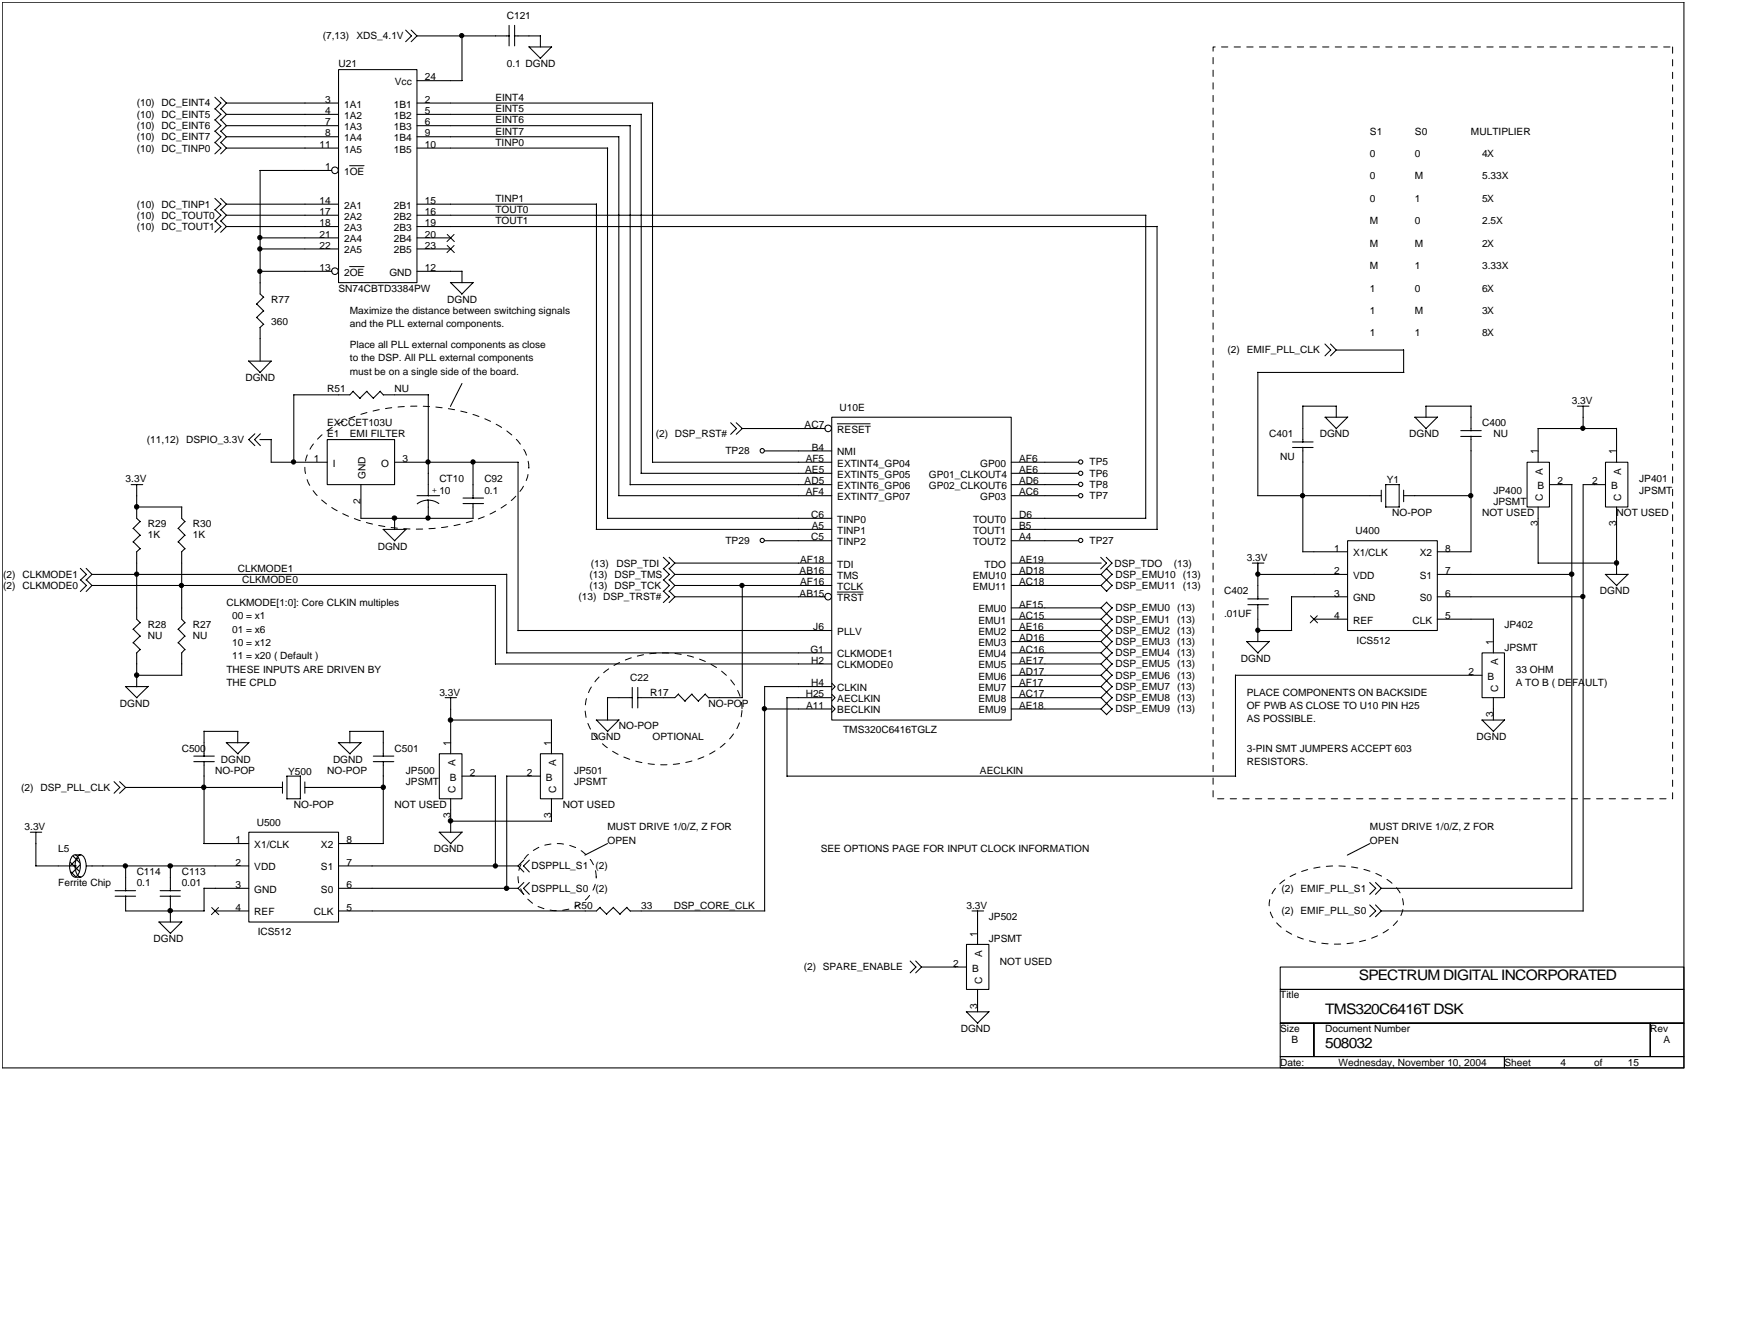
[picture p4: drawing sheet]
<svg xmlns="http://www.w3.org/2000/svg" width="279mm" height="216mm" viewBox="0 0 279 216" stroke-linecap="round" stroke-linejoin="round" font-family="sans-serif">
<g fill="none" stroke="#000" stroke-width=".17">
<path d="M.4 .4h270.5v171.3h-270.5zM34.6 15.6l.9 1-.9 .9M34.6 19.2l.9 1-.9 .9M34.6 17.5l.9 .9-.9 .9M35.5 15.6l.9 1M35.5 19.2l.9 1M35.5 17.5l.9 .9M36.4 16.6l-.9 .9M36.4 18.4l-.9 .9M36.4 16.6h18.1M36.4 18.4h18.1M54.5 11.2h12.6v34.2h-12.6z"/>
<path d="M65.3 4.8l.9 1-.9 .9M66.1 4.8l1 1M67.1 5.8l-1 .9M67.1 5.8h14.8M67.1 16.6h37.9M67.1 18.4h36M67.1 13h7.3M74.3 5.7v7.3M81.9 4.1v3.3M82.7 5.8h4.2M82.8 4.1v3.3M85.1 7.5l1.8 1.9"/>
<path d="M85.1 7.5h3.6M86.9 5.7v1.8M88.7 7.5l-1.8 1.9M103.1 18.3v57.8M105 16.6v57.8M34.6 21.1l.9 .9-.9 1M34.6 22.9l.9 .9-.9 .9M34.6 31.9l.9 .9-.9 1M34.6 33.7l.9 .9-.9 1M34.6 35.5l.9 .9-.9 1M35.5 21.1l.9 .9M35.5 22.9l.9 .9"/>
<path d="M35.5 31.9l.9 .9M35.5 33.7l.9 .9M35.5 35.5l.9 .9-.9 1M36.4 36.4h18.1M36.4 20.2l-.9 .9M36.4 22l-.9 1M36.4 23.8l-.9 .9M36.4 32.8l-.9 1M36.4 34.6l-.9 1M36.4 20.2h18.1M36.4 22h18.1M36.4 23.8h18.1"/>
<path d="M36.4 32.8h18.1M36.4 34.6h18.1M41.8 27.4h11.6M41.8 38.2h12.7M41.8 27.4v19.9l.6 .5M67.1 20.2h34.3M67.1 22h32.4M67.1 23.8h30.7M67.1 32.8h28.8M67.1 34.6h117.2M67.1 36.4h119M67.1 38.2h5.4"/>
<path d="M95.9 32.8v52.3M97.7 23.8v59.6M99.5 21.9v57.8M101.4 20.2v57.8M184.3 34.6v48.8M186.1 36.4v48.7M40 58l1.8 1.9M40 58.1h3.7M41.3 48.9l1.1 1.1M41.3 51l1.1 1.2M41.8 43.6h11.6M41.8 40h12.7"/>
<path d="M41.8 52.6v5.5M42.4 47.8l-1.2 1.1M42.4 50l-1.2 1.1M42.4 52.1l-.6 .6M43.6 58.1l-1.8 1.8M67.1 43.6h7.2M67.1 40h5.4M72.4 45.4l1.9 1.9M72.5 45.4h3.6M74.3 43.6v1.8M76.1 45.4l-1.8 1.9M202.3 59.8v19.9"/>
<path d="M202.3 59.9h23.5M213.1 55.3l1 1-1 .9M214 55.3l.9 1-.9 .9M214.9 56.3h10.9M225.8 56.2v3.7M21.1 77.9h1.9M22 77.9v5.4l.6 .6M41 69.7l-1 1 1 .9M41.8 70.7h1.8M41.9 69.7l-.9 1 .9 .9M43.6 70.6v3.7h9M52.6 70.7h10.9v7.2h-10.9z"/>
<path d="M56.8 62.9l1.1 1.2M56.8 62.9l-.5 .6h-9v10.9M58.1 77.9v5.4h18M59 62.9l1.1 1.2M59 62.9l-1.1 1.1M61.1 62.9l.6 .6M61.2 62.9l-1.2 1.1M61.7 63.5h7.2M63.5 74.3h19.9M67.1 79.7h3.6M68.9 63.5v16.2M74.3 61.7l-1.9 3.6"/>
<path d="M76.1 74.3v5.8M83.3 74.3v27.1M99.5 79.7h34.3M101.4 77.9h32.4M103.1 76.1h30.7M105 74.3h28.8M117.5 68l1 .9-1 .9M118.4 68l1 .9M119.4 68.9l-1 .9M119.4 68.9h13.3M123 72.5h10.8M133.8 67.1h28.9v48.7h-28.9z"/>
<path d="M162.7 77.9h10.8M162.7 74.3h10.8M162.7 79.7h10.8M162.7 76.1h10.8M202.3 79.7h19.9M207.9 71.9h3.3M207.9 71h3.3M209.6 65.3h5.4M209.6 65.3v5.8M209.6 71.9v16.8M213.1 67.1h3.7M213.2 67.1l1.8 1.8"/>
<path d="M214.9 65.3v1.8M216.8 67l-1.9 1.9M222.2 78.8v1.9M222.9 77.9h2.2M222.9 77.9v3.6M225.1 77.9v3.6M225.8 79.7h10.8M225.8 78.8v1.9M227.6 67.1h3.6M227.6 67.1l1.8 1.8M229.3 65.3h7.3M229.4 65.3v1.8"/>
<path d="M231.2 67l-1.8 1.9M235 70.2h3.3M235 69.2h3.3M236.6 65.3v4M236.6 70.1v18.6h-5.4M245.6 74.3h3.6v7.2h-3.6zM247.4 68.9h12.6M247.4 68.9v5.4M249.2 77.9h3.7M252.8 77.9v64.9M253.7 65.3h1.9M254.6 65.3v3.6"/>
<path d="M258.2 74.3h3.6v7.2h-3.6zM258.2 77.9h-3.6v68.6M260 68.8v5.5M12.9 93.2l1 .9-1 1M12.9 91.4l1 .9-1 1M13.9 93.2l.9 .9M13.9 91.4l.9 .9M14.8 94.1l-.9 1M14.8 92.3l-.9 1M14.8 92.3h66.7M14.8 94.1h64.9M21.4 84.9l1.2 1.2"/>
<path d="M21.4 87.1l1.2 1.1M22 88.7v10.8l.6 .6M22 81.5h7.3M22.5 83.8l-1.1 1.2M22.5 86l-1.1 1.1M22.5 88.2l-.6 .5M28.7 84.9l1.1 1.2M28.7 87.1l1.1 1.1M29.2 81.5v1.8l.6 .6M29.2 88.7v10.8l.6 .6M29.7 83.8l-1.1 1.2M29.7 86l-1.1 1.1"/>
<path d="M29.7 88.2l-.5 .5M61.6 85.1h3.7M61.7 85.1l1.8 1.9M63.5 83.3v1.8M65.3 85.1l-1.8 1.8M68.9 80.4v2.9M70.6 81l-1-.5-.8-.1-1.1 .2-.6 .4M74.5 81h3.3M74.5 80.1h3.3M76.1 80.9v2.4M79.7 94.1v12.7M81.5 92.3v12.7"/>
<path d="M95.9 85.1h37.9M97.7 83.3h36.1M106.7 95l1 .9-1 1M106.7 91.4l1 .9-1 1M106.7 89.6l1 .9-1 1M106.7 93.2l1 .9-1 1M107.6 95l1 .9M107.6 91.4l1 .9M107.6 89.6l1 .9M107.6 93.2l1 .9M108.6 95.9l-1 1M108.6 92.3l-1 1"/>
<path d="M108.6 90.5l-1 1M108.6 94.1l-1 1M108.6 92.3h25.2M108.6 90.5h25.2M108.6 95.9h24.1M108.6 94.1h25.2M119.4 94.1v18.1M123 86.9h10.8M162.7 85.1h23.5M162.7 92.3h14.4M162.7 90.5h14.4M162.7 86.9h10.8"/>
<path d="M162.7 99.5h14.4M162.7 97.7h14.4M162.7 94.1h14.4M162.7 83.3h21.6M177.1 89.6l.9 .9-.9 1M177.1 97.7l.9 1M177.1 94.1l.9 1M177.9 89.6l1 .9-1 1M178 96.8l.9 1M178 91.4l.9 1M178 96.8l-.9 .9M178 98.6l-.9 .9 .9 1"/>
<path d="M178 91.4l-.9 .9 1.8 1.9M178.9 97.7l-.9 1 .9 .9M178.9 99.5l-.9 .9 .9 1M178.9 92.3l-1.8 1.8M178.9 94.1l-.9 1M200.7 97.2h3.3M200.7 96.3h3.3M201.4 90.5h1.9M202.3 92.3h14.5M202.3 90.5v5.8M202.3 97.2v5.9M207.7 95.9h9.1"/>
<path d="M207.7 95.9v5.5M209.5 88.7h7.3M211.3 99.5h5.5M216.8 86.9h14.4v14.5h-14.4zM222.9 81.5h2.2M231.2 92.3h21.6M231.2 95.9h23.5M231.2 99.5h9.1M240.2 99.5v5.5M247.4 90.5h12.7M247.4 81.5v9.1M258.2 92.3h3.6"/>
<path d="M258.2 92.3l1.9 1.9M260 81.5v10.8M261.9 92.3l-1.9 1.8M20.2 110.4h3.6M20.2 110.4l1.8 1.8M21.4 101.1l1.2 1.2M21.4 103.3l1.2 1.2M22 105v5.4M22 108.6h7.3M22.5 100.1l-1.1 1.1M22.5 102.2l-1.1 1.2M22.5 104.4l-.6 .6"/>
<path d="M23.8 110.3l-1.8 1.9M28.7 101.1l1.1 1.2M28.7 103.3l1.1 1.2M29.2 105v3.6M29.7 100.1l-1.1 1.1M29.7 102.2l-1.1 1.2M29.7 104.4l-.5 .6M32.8 117.5v4.1M32.8 117.6h5.5M36.4 119.4h3.6M36.4 119.4l1.9 1.8M38.2 117.6v1.8"/>
<path d="M40.1 119.4l-1.9 1.8M54.4 119.4h3.7M54.5 119.4l1.8 1.8M56.2 117.6h5.5M56.3 117.6v1.8M58.1 119.4l-1.8 1.8M61.7 117.5v4.1M71.6 112.2h1.8M72.4 115.8h16.3M72.5 112.2v9M79.7 106.7h54.1M81.5 105h52.3"/>
<path d="M83.3 101.4h50.5M88.7 115.7v5.5M95.9 115.8h3.6M95.9 115.8l1.9 1.8M97.7 112.2h4M97.7 112.1v3.7M99.6 115.7l-1.9 1.9M101.7 110.5v3.3M102.6 110.5v3.3M109.1 111.6l1.1 1.1M109.1 111.6l-.5 .6h-6.1M111.3 111.6l1.1 1.1"/>
<path d="M111.3 111.6l-1.1 1.1M113.4 111.6l.6 .6M113.5 111.6l-1.2 1.1M114 112.2h5.4M123 114h10.8M123 110.4h10.8M123 110.3v36.1M126.5 112.2h7.3M126.6 112.2v12.6M133.8 109.8l.5 .6-.5 .5M133.8 111.6l.5 .6-.5 .5M133.8 113.4l.5 .6-.5 .5"/>
<path d="M162.7 110.4h14.4M162.7 103.1h14.4M162.7 112.2h14.4M162.7 108.6h14.4M162.7 101.4h14.4M162.7 105h14.4M162.7 106.7h14.4M162.7 114h14.4M178 113l-.9 1 .9 .9M178 109.4l-.9 1 1.8 1.8M178 104l-.9 1 1.8 1.8M178 107.6l-.9 1 .9 .9"/>
<path d="M178 100.4l-.9 1 1.8 1.8M178.9 112.1l-.9 1 .9 .9M178.9 113.9l-.9 1M178.9 110.3l-1.8 1.9 .9 .9M178.9 103.1l-.9 1 .9 .9M178.9 104.9l-1.8 1.8 .9 1M178.9 106.7l-.9 1 .9 .9M178.9 108.5l-.9 .9 .9 1M178.9 101.3l-1.8 1.8 .9 1M198.7 108.6h39.7M198.7 108.5v16.3M200.5 103.1h3.6"/>
<path d="M200.5 103.1l1.9 1.9M202.3 101.4h5.5M204.2 103.1l-1.9 1.9M238.4 115.8h3.6M238.4 105h3.6v7.2h-3.6zM238.4 115.8l1.9 1.8M240.2 112.2v3.6M242 115.7l-1.8 1.9M4.9 133.8h1.8M5.7 139.2h5.5M5.8 133.8v5.4M11.4 139.2h.9"/>
<path d="M12.1 137.4h.9M12.7 137.5l.3-.1a1.92 1.92 0 0 1 .8 2.4 1.27 1.27 0 0 1-.8 1.2 1.22 1.22 0 0 1-.9-1.2 2.59 2.59 0 0 1 .6-2.3zM13.9 139.2h26.1M18.3 125.7l1 .9-1 .9M19.2 125.7l1 .9M20.2 126.6l-1 .9M20.2 126.6h25.2M20.2 139.2v4M27.4 139.2v4M31.2 122.4h3.3M31.2 121.6h3.3M32.8 135.6h7.2"/>
<path d="M32.8 122.4v13.2M40 133.8h14.5v14.4h-14.5zM45.4 125.7v1.8M46.1 124.8h2.2M46.2 124.8v3.7M46.2 128.4h2.2M48.3 124.7v3.7M49 125.7v1.8M49 126.6h12.7M54.5 135.6h7.2M54.5 139.2h28.8M60 122.4h3.3"/>
<path d="M60 121.6h3.3M61.7 122.4v13.2M70.6 133.8h3.7M70.7 133.8l1.8 1.9M70.7 121.2h3.6v7.2h-3.6zM72.5 128.4v5.4M74.3 124.8h5.4M74.4 133.7l-1.9 1.9M79.7 124.7v14.5M81.5 124.8h5.4M81.5 124.7v18.1M83.3 139.2l1 1"/>
<path d="M84.3 138.3l-1 .9M85.1 138.3l-.9 .9 .9 1M86.9 121.2h3.6v7.2h-3.6zM88.7 128.4v3.6h-16.3M97.7 135.6l-3.6 1.9M126.6 124.8h72.2M220.4 135.6l-3.7 1.9M12.1 141h.9M18.5 144.1h3.3M18.5 143.2h3.3M20.2 144v2.4h12.7M25.5 148.2h3.7"/>
<path d="M25.6 148.2l1.8 1.9M25.8 144.1h3.2M25.8 143.2h3.2M27.4 144v4.2M29.3 148.2l-1.9 1.8M32.8 142.8v3.6M32.8 142.8h7.2M34.6 146.4h5.4M54.5 142.8h28.8M83.3 142.8l1 1M84.3 141.9l-1 .9M85.1 141.9l-.9 .9 .9 1"/>
<path d="M96.5 145.9l1.1 1.1M96.5 145.9l-.6 .5h-41.4M98.7 145.9l1.1 1.1M98.7 145.9l-1.1 1.1M100.8 145.9l.6 .6M100.9 145.9l-1.2 1.1M101.4 146.4h21.6M146.4 154.5l.9 1-.9 .9M147.3 154.5l.9 1M148.2 155.5l-.9 .9M148.2 155.5h7.3M155.5 151.8h3.6v7.3h-3.6z"/>
<path d="M156.4 146.4h1.8M157.2 146.4v5.4M157.2 159.1v3.6M205.9 155.5h65v3.6h-65zM205.9 159.1h65v5.4h-65zM220.3 145.5l1 .9-1 1M220.3 141.9l1 .9-1 1M221.2 145.5l1 .9-1 1M221.2 141.9l1 .9-1 1M222.1 146.4h32.5M222.1 142.8h30.7M155.4 162.7h3.7"/>
<path d="M155.5 162.7l1.8 1.8M159.1 162.6l-1.9 1.9M205.9 164.5h5.4v5.4h-5.4zM205.9 169.9h36.1v1.8h-36.1zM211.3 164.5h54.1v5.4h-54.1zM242 169.9h28.9v1.8h-28.9zM265.4 164.5h5.5v5.4h-5.5z"/>
<circle cx="53.9" cy="27.4" r=".54"/>
<circle cx="53.9" cy="43.6" r=".54"/>
<circle cx="122.6" cy="72.5" r=".35"/>
<circle cx="133.2" cy="68.9" r=".54"/>
<circle cx="173.8" cy="76.1" r=".34"/>
<circle cx="173.8" cy="74.3" r=".34"/>
<circle cx="173.8" cy="77.9" r=".34"/>
<circle cx="173.8" cy="79.7" r=".34"/>
<circle cx="122.6" cy="86.9" r=".34"/>
<circle cx="133.2" cy="95.9" r=".54"/>
<circle cx="173.8" cy="86.9" r=".34"/>
</g>
<path d="M195.1 7.5h73.9v120.9h-73.9zM51.5 70.2a21 21 0 0 1 11.7-4.7 28.3 28.3 0 0 1 17.2 3 8.9 8.9 0 0 1 4.6 5.6 6.5 6.5 0 0 1-2.4 6.1 21.1 21.1 0 0 1-11.7 4.6 28 28 0 0 1-17.2-3 9 9 0 0 1-4.6-5.6 6.5 6.5 0 0 1 2.4-6zM96.1 109.1a14.8 14.8 0 0 1 12.1-4.1 13.5 13.5 0 0 1 9.9 5 7 7 0 0 1-1.5 9.6 16.1 16.1 0 0 1-16.6 1.9 9.3 9.3 0 0 1-5.8-6.5 7 7 0 0 1 1.9-5.9zM85.2 137.2a6.9 6.9 0 0 1 10 1.3 5.1 5.1 0 0 1-2.7 7.3 6.6 6.6 0 0 1-8.9-3.1 4.8 4.8 0 0 1 1.6-5.5zM205.6 142.3a13.6 13.6 0 0 1 9.3-3.1 13.6 13.6 0 0 1 9.4 3.1 4.1 4.1 0 0 1 0 6.3 13.6 13.6 0 0 1-9.4 3.2 13.5 13.5 0 0 1-9.3-3.2 4.2 4.2 0 0 1 0-6.3z" fill="none" stroke="#000" stroke-width=".16" stroke-dasharray="1 1 1 1 1 1 1 1"/>
<path d="M56.2 26.6h2.4M71.9 37.7l1.2 1.1M71.9 39.5l1.2 1.1M73 37.7l-1.1 1.1M73 39.5l-1.1 1.1M56.2 42.9h2.4M134.7 68.1h5.3M134.7 95.2h4.1M210.8 99l1.1 1.1M211.9 99l-1.2 1.1M34.1 145.9l1.1 1.1M35.2 145.9l-1.2 1.1" fill="none" stroke="#000" stroke-width=".16"/>
<g fill="#000" stroke="#000" stroke-width=".17">
<path d="M11.8 137.5l.2-.1a1.92 1.92 0 0 1 .9 2.4 1.27 1.27 0 0 1-.9 1.2 1.24 1.24 0 0 1-.8-1.2 2.67 2.67 0 0 1 .6-2.3z" fill-rule="evenodd"/>
<circle cx="74.3" cy="5.7" r=".34"/>
<circle cx="41.8" cy="38.2" r=".34"/>
<circle cx="41.8" cy="43.6" r=".34"/>
<circle cx="41.8" cy="40" r=".34"/>
<circle cx="47.2" cy="74.3" r=".34"/>
<circle cx="68.8" cy="74.3" r=".34"/>
<circle cx="76.1" cy="74.3" r=".34"/>
<circle cx="209.5" cy="79.7" r=".34"/>
<circle cx="236.6" cy="79.7" r=".34"/>
<circle cx="254.6" cy="68.8" r=".34"/>
<circle cx="22" cy="81.5" r=".35"/>
<circle cx="22" cy="92.3" r=".34"/>
<circle cx="29.2" cy="94.1" r=".34"/>
<circle cx="63.5" cy="83.3" r=".36"/>
<circle cx="68.8" cy="83.3" r=".34"/>
<circle cx="119.3" cy="94.1" r=".34"/>
<circle cx="202.3" cy="92.3" r=".34"/>
<circle cx="252.8" cy="92.3" r=".36"/>
<circle cx="254.6" cy="95.9" r=".34"/>
<circle cx="260" cy="90.5" r=".35"/>
<circle cx="22" cy="108.5" r=".35"/>
<circle cx="72.5" cy="115.7" r=".36"/>
<circle cx="122.9" cy="113.9" r=".34"/>
<circle cx="202.3" cy="101.3" r=".34"/>
<circle cx="20.2" cy="139.2" r=".34"/>
<circle cx="27.4" cy="139.2" r=".36"/>
<circle cx="32.8" cy="126.6" r=".35"/>
<circle cx="61.6" cy="126.6" r=".35"/>
<circle cx="72.5" cy="132" r=".36"/>
<circle cx="79.7" cy="139.2" r=".34"/>
<circle cx="27.4" cy="146.4" r=".36"/>
<circle cx="81.5" cy="142.8" r=".36"/>
</g>
<g font-size="2.3">
<text x="218.6" y="157.6">SPECTRUM DIGITAL INCORPORATED</text>
<text x="213.2" y="163">TMS320C6416T DSK</text>
<text x="213.2" y="168.4">508032</text>
</g>
<g font-size="1.6">
<text x="81.5" y="3.1">C121</text>
<text x="51.9" y="6.3">(7,13)</text>
<text x="54.5" y="10.8">U21</text>
<text x="57.3" y="6.3">XDS_4.1V</text>
<text x="81.5" y="10.8">0.1 DGND</text>
<text x="22" y="17.1">(10) DC_EINT4</text>
<text x="52.3" y="16.5">3</text>
<text x="55.3" y="17.3">1A1</text>
<text x="63.3" y="17.3">1B1</text>
<text x="63.5" y="13.7">Vcc</text>
<text x="68.3" y="16.5">2</text>
<text x="68.3" y="12.9">24</text>
<text x="79.7" y="16.2">EINT4</text>
<text x="22" y="20.7">(10) DC_EINT6</text>
<text x="22" y="22.5">(10) DC_EINT7</text>
<text x="22" y="18.9">(10) DC_EINT5</text>
<text x="51.4" y="23.8">11</text>
<text x="52.3" y="18.3">4</text>
<text x="52.3" y="20.2">7</text>
<text x="52.3" y="21.9">8</text>
<text x="55.3" y="19.1">1A2</text>
<text x="55.3" y="20.9">1A3</text>
<text x="55.3" y="22.7">1A4</text>
<text x="63.3" y="19.1">1B2</text>
<text x="63.3" y="20.9">1B3</text>
<text x="63.3" y="22.7">1B4</text>
<text x="68.3" y="18.3">5</text>
<text x="68.3" y="20.2">6</text>
<text x="68.3" y="21.9">9</text>
<text x="68.3" y="23.8">10</text>
<text x="79.7" y="18">EINT5</text>
<text x="79.7" y="19.8">EINT6</text>
<text x="79.7" y="21.6">EINT7</text>
<text x="79.7" y="23.4">TINP0</text>
<text x="220.4" y="21.6">S1</text>
<text x="227.6" y="21.6">S0</text>
<text x="236.6" y="21.6">MULTIPLIER</text>
<text x="22" y="24.4">(10) DC_TINP0</text>
<text x="52.3" y="27.4">1</text>
<text x="55.3" y="24.5">1A5</text>
<text x="55.3" y="28.1">1OE</text>
<text x="63.3" y="24.5">1B5</text>
<text x="220.4" y="25.2">0</text>
<text x="220.4" y="28.8">0</text>
<text x="227.6" y="25.2">0</text>
<text x="227.6" y="28.8">M</text>
<text x="238.4" y="25.2">4X</text>
<text x="238.4" y="28.8">5.33X</text>
<text x="22" y="33.4">(10) DC_TINP1</text>
<text x="22" y="35.2">(10) DC_TOUT0</text>
<text x="51.4" y="32.8">14</text>
<text x="51.4" y="34.6">17</text>
<text x="55.3" y="33.5">2A1</text>
<text x="55.3" y="35.3">2A2</text>
<text x="63.3" y="33.5">2B1</text>
<text x="63.3" y="35.3">2B2</text>
<text x="68.3" y="32.8">15</text>
<text x="68.3" y="34.6">16</text>
<text x="79.7" y="32.4">TINP1</text>
<text x="79.7" y="34.3">TOUT0</text>
<text x="220.4" y="32.4">0</text>
<text x="227.6" y="32.4">1</text>
<text x="238.4" y="32.4">5X</text>
<text x="22" y="37">(10) DC_TOUT1</text>
<text x="51.4" y="36.4">18</text>
<text x="51.4" y="38.2">21</text>
<text x="51.4" y="40">22</text>
<text x="55.3" y="37.1">2A3</text>
<text x="55.3" y="39">2A4</text>
<text x="55.3" y="40.7">2A5</text>
<text x="63.3" y="37.1">2B3</text>
<text x="63.3" y="39">2B4</text>
<text x="63.3" y="40.7">2B5</text>
<text x="68.3" y="36.4">19</text>
<text x="68.3" y="38.2">20</text>
<text x="68.3" y="40">23</text>
<text x="79.7" y="36">TOUT1</text>
<text x="220.4" y="36">M</text>
<text x="220.4" y="39.7">M</text>
<text x="227.6" y="36">0</text>
<text x="227.6" y="39.7">M</text>
<text x="238.4" y="36">2.5X</text>
<text x="238.4" y="39.7">2X</text>
<text x="51.4" y="43.6">13</text>
<text x="54.5" y="46.9">SN74CBTD3384PW</text>
<text x="55.3" y="44.3">2OE</text>
<text x="62.6" y="44.3">GND</text>
<text x="68.3" y="43.6">12</text>
<text x="220.4" y="43.3">M</text>
<text x="220.4" y="46.9">1</text>
<text x="227.6" y="46.9">0</text>
<text x="227.6" y="43.3">1</text>
<text x="238.4" y="43.3">3.33X</text>
<text x="238.4" y="46.9">6X</text>
<text x="43.6" y="48.7">R77</text>
<text x="43.6" y="52.3">360</text>
<text x="56.3" y="50.5">Maximize the distance between switching signals</text>
<text x="56.3" y="52.6">and the PLL external components.</text>
<text x="71.9" y="48.7">DGND</text>
<text x="220.4" y="50.5">1</text>
<text x="227.6" y="50.5">M</text>
<text x="238.4" y="50.5">3X</text>
<text x="56.3" y="55.9">Place all PLL external components as close</text>
<text x="56.3" y="58.1">to the DSP. All PLL external components</text>
<text x="197.5" y="56.8">(2) EMIF_PLL_CLK</text>
<text x="220.4" y="54.1">1</text>
<text x="227.6" y="54.1">1</text>
<text x="238.4" y="54.1">8X</text>
<text x="39.5" y="61.3">DGND</text>
<text x="52.6" y="63.1">R51</text>
<text x="56.3" y="60.2">must be on a single side of the board.</text>
<text x="63.5" y="63.1">NU</text>
<text x="252.8" y="64.9">3.3V</text>
<text x="23.6" y="71.2">(11,12)</text>
<text x="29.9" y="71.2">DSPIO_3.3V</text>
<text x="52.6" y="70.3">E1</text>
<text x="52.6" y="68.5">EXCCET103U</text>
<text x="56.3" y="70.3">EMI FILTER</text>
<text x="105.5" y="70.3">(2) DSP_RST#</text>
<text x="129.4" y="68.8">AC7</text>
<text x="134.7" y="69.6">RESET</text>
<text x="135.1" y="66">U10E</text>
<text x="204.1" y="70.3">C401</text>
<text x="212.3" y="70.3">DGND</text>
<text x="226.7" y="70.3">DGND</text>
<text x="238.4" y="68.5">C400</text>
<text x="240.2" y="70.3">NU</text>
<text x="20.2" y="77.5">3.3V</text>
<text x="50.5" y="74.3">1</text>
<text x="53.5" y="75">I</text>
<text x="58.8" y="77" transform="rotate(-90 58.8 77)">GND</text>
<text x="61.3" y="75">O</text>
<text x="64.7" y="74.3">3</text>
<text x="70.7" y="77.5">CT10</text>
<text x="77.9" y="77.5">C92</text>
<text x="116.7" y="73">TP28</text>
<text x="129.4" y="77.9">AD5</text>
<text x="129.5" y="76">AE5</text>
<text x="129.6" y="74.3">AF5</text>
<text x="130.6" y="72.4">B4</text>
<text x="134.7" y="73.2">NMI</text>
<text x="134.7" y="75">EXTINT4_GP04</text>
<text x="134.7" y="76.8">EXTINT5_GP05</text>
<text x="149.4" y="76.8">GP01_CLKOUT4</text>
<text x="157.7" y="75">GP00</text>
<text x="163.9" y="74.3">AF6</text>
<text x="163.9" y="76">AE6</text>
<text x="163.9" y="77.9">AD6</text>
<text x="175.3" y="74.8">TP5</text>
<text x="175.3" y="76.6">TP6</text>
<text x="205.9" y="73.9">NU</text>
<text x="223.1" y="77.7">Y1</text>
<text x="247.4" y="73" transform="rotate(-90 247.4 73)">1</text>
<text x="248.2" y="76.3" transform="rotate(-90 248.2 76.3)">A</text>
<text x="250.5" y="77.9">2</text>
<text x="256.1" y="77.9">2</text>
<text x="260" y="73" transform="rotate(-90 260 73)">1</text>
<text x="260.8" y="76.3" transform="rotate(-90 260.8 76.3)">A</text>
<text x="263.7" y="77.5">JP401</text>
<text x="58" y="81" transform="rotate(-90 58 81)">2</text>
<text x="69.4" y="79.2">+ 10</text>
<text x="77.9" y="79.3">0.1</text>
<text x="129.6" y="79.6">AF4</text>
<text x="130.5" y="83.3">C6</text>
<text x="134.7" y="78.6">EXTINT6_GP06</text>
<text x="134.7" y="80.4">EXTINT7_GP07</text>
<text x="149.4" y="78.6">GP02_CLKOUT6</text>
<text x="157.7" y="80.4">GP03</text>
<text x="163.9" y="83.3">D6</text>
<text x="163.9" y="79.6">AC6</text>
<text x="175.3" y="78.5">TP8</text>
<text x="175.3" y="80.2">TP7</text>
<text x="224" y="82.9">NO-POP</text>
<text x="238.4" y="82.9">NOT USED</text>
<text x="240.2" y="79.3">JP400</text>
<text x="240.2" y="81.1">JPSMT</text>
<text x="247.3" y="78.6">B</text>
<text x="248.2" y="80.6" transform="rotate(-90 248.2 80.6)">C</text>
<text x="259.1" y="78.6">B</text>
<text x="260" y="82.9">NOT USED</text>
<text x="260.8" y="80.6" transform="rotate(-90 260.8 80.6)">C</text>
<text x="263.7" y="79.3">JPSMT</text>
<text x="23.8" y="84.8">R29</text>
<text x="23.8" y="86.5">1K</text>
<text x="31" y="84.8">R30</text>
<text x="31" y="86.5">1K</text>
<text x="60.8" y="88.4">DGND</text>
<text x="116.7" y="87.5">TP29</text>
<text x="130.5" y="86.9">C5</text>
<text x="130.6" y="85.1">A5</text>
<text x="134.7" y="84">TINP0</text>
<text x="134.7" y="85.8">TINP1</text>
<text x="134.7" y="87.6">TINP2</text>
<text x="156.5" y="84">TOUT0</text>
<text x="156.5" y="85.8">TOUT1</text>
<text x="156.5" y="87.6">TOUT2</text>
<text x="163.9" y="85.1">B5</text>
<text x="163.9" y="86.9">A4</text>
<text x="175.3" y="87.5">TP27</text>
<text x="214.6" y="88.7">1</text>
<text x="217.7" y="89.4">X1/CLK</text>
<text x="218" y="85.8">U400</text>
<text x="228.4" y="89.4">X2</text>
<text x="232.5" y="88.7">8</text>
<text x="247.4" y="84.6" transform="rotate(-90 247.4 84.6)">3</text>
<text x="260" y="84.6" transform="rotate(-90 260 84.6)">3</text>
<text x=".5" y="94.7">(2) CLKMODE0</text>
<text x=".5" y="92.9">(2) CLKMODE1</text>
<text x="38.2" y="92">CLKMODE1</text>
<text x="39" y="93.8">CLKMODE0</text>
<text x="94.8" y="92.9">(13) DSP_TMS</text>
<text x="94.8" y="94.7">(13) DSP_TCK</text>
<text x="95.1" y="91.1">(13)</text>
<text x="99.2" y="91.1">DSP_TDI</text>
<text x="128.6" y="92.3">AB16</text>
<text x="128.6" y="95.9">AB15</text>
<text x="128.7" y="90.5">AF18</text>
<text x="128.7" y="94.1">AF16</text>
<text x="134.7" y="91.2">TDI</text>
<text x="134.7" y="93.1">TMS</text>
<text x="134.7" y="94.8">TCLK</text>
<text x="156.5" y="93.1">EMU10</text>
<text x="156.5" y="94.8">EMU11</text>
<text x="158.4" y="91.2">TDO</text>
<text x="163.9" y="90.5">AE19</text>
<text x="163.9" y="92.3">AD18</text>
<text x="163.9" y="94.1">AC18</text>
<text x="179.3" y="91.1">DSP_TDO</text>
<text x="179.4" y="94.7">DSP_EMU11</text>
<text x="179.4" y="92.9">DSP_EMU10</text>
<text x="188.8" y="91.1">(13)</text>
<text x="190.3" y="94.7">(13)</text>
<text x="190.3" y="92.9">(13)</text>
<text x="196.9" y="95.6">C402</text>
<text x="200.5" y="90.1">3.3V</text>
<text x="214.6" y="92.3">2</text>
<text x="214.6" y="95.9">3</text>
<text x="217.7" y="93.1">VDD</text>
<text x="228.4" y="93.1">S1</text>
<text x="232.5" y="95.9">6</text>
<text x="232.5" y="92.3">7</text>
<text x="257.4" y="95.6">DGND</text>
<text x="23.8" y="101">R28</text>
<text x="31" y="101">R27</text>
<text x="36.4" y="97.4">CLKMODE[1:0]: Core CLKIN multiples</text>
<text x="37.3" y="99.5">00 = x1</text>
<text x="37.3" y="101.7">01 = x6</text>
<text x="93.1" y="96.5">(13) DSP_TRST#</text>
<text x="130.8" y="101.3">J6</text>
<text x="134.7" y="96.7">TRST</text>
<text x="157.4" y="98.4">EMU0</text>
<text x="157.4" y="100.3">EMU1</text>
<text x="163.9" y="97.7">AF15</text>
<text x="163.9" y="99.5">AC15</text>
<text x="163.9" y="101.3">AE16</text>
<text x="179.4" y="98.3">DSP_EMU0 (13)</text>
<text x="179.4" y="100.1">DSP_EMU1 (13)</text>
<text x="179.4" y="101.9">DSP_EMU2 (13)</text>
<text x="196.9" y="99.2">.01UF</text>
<text x="214.6" y="99.5">4</text>
<text x="217.7" y="96.7">GND</text>
<text x="217.7" y="100.3">REF</text>
<text x="227.2" y="100.3">CLK</text>
<text x="228.4" y="96.7">S0</text>
<text x="232.5" y="99.5">5</text>
<text x="242" y="101">JP402</text>
<text x="23.8" y="102.8">NU</text>
<text x="31" y="102.8">NU</text>
<text x="37.3" y="103.9">10 = x12</text>
<text x="37.3" y="106">11 = x20 ( Default )</text>
<text x="130.4" y="104.9">G1</text>
<text x="130.5" y="106.7">H2</text>
<text x="134.7" y="107.5">CLKMODE0</text>
<text x="134.7" y="105.7">CLKMODE1</text>
<text x="134.7" y="102.1">PLLV</text>
<text x="157.4" y="102.1">EMU2</text>
<text x="157.4" y="103.9">EMU3</text>
<text x="157.4" y="105.7">EMU4</text>
<text x="157.4" y="107.5">EMU5</text>
<text x="163.9" y="103.1">AD16</text>
<text x="163.9" y="104.9">AC16</text>
<text x="163.9" y="106.7">AE17</text>
<text x="179.4" y="105.5">DSP_EMU4 (13)</text>
<text x="179.4" y="107.3">DSP_EMU5 (13)</text>
<text x="179.4" y="103.7">DSP_EMU3 (13)</text>
<text x="199.6" y="106.4">DGND</text>
<text x="218.2" y="103.5">ICS512</text>
<text x="240.2" y="103.7" transform="rotate(-90 240.2 103.7)">1</text>
<text x="241" y="106.9" transform="rotate(-90 241 106.9)">A</text>
<text x="242" y="104.6">JPSMT</text>
<text x="19.3" y="113.6">DGND</text>
<text x="36.4" y="108.2">THESE INPUTS ARE DRIVEN BY</text>
<text x="36.4" y="110.3">THE CPLD</text>
<text x="70.7" y="111.8">3.3V</text>
<text x="101.4" y="109.4">C22</text>
<text x="104.6" y="111.8">R17</text>
<text x="114" y="113.6">NO-POP</text>
<text x="129.6" y="112.1">H25</text>
<text x="129.7" y="113.9">A11</text>
<text x="130.5" y="110.3">H4</text>
<text x="134.7" y="111.1">CLKIN</text>
<text x="134.7" y="112.9">AECLKIN</text>
<text x="157.4" y="109.3">EMU6</text>
<text x="157.4" y="111.1">EMU7</text>
<text x="157.4" y="112.9">EMU8</text>
<text x="163.9" y="108.5">AD17</text>
<text x="163.9" y="110.3">AF17</text>
<text x="163.9" y="112.1">AC17</text>
<text x="163.9" y="113.9">AE18</text>
<text x="179.4" y="112.7">DSP_EMU8 (13)</text>
<text x="179.4" y="109.1">DSP_EMU6 (13)</text>
<text x="179.4" y="110.9">DSP_EMU7 (13)</text>
<text x="200.5" y="111.8">PLACE COMPONENTS ON BACKSIDE</text>
<text x="200.5" y="113.9">OF PWB AS CLOSE TO U10 PIN H25</text>
<text x="236.2" y="108.5">2</text>
<text x="239.3" y="109.3">B</text>
<text x="241" y="111.3" transform="rotate(-90 241 111.3)">C</text>
<text x="243.8" y="108.2">33 OHM</text>
<text x="243.8" y="110.3">A TO B ( DEFAULT)</text>
<text x="72.4" y="119.9" transform="rotate(-90 72.4 119.9)">1</text>
<text x="88.7" y="119.9" transform="rotate(-90 88.7 119.9)">1</text>
<text x="95.1" y="119">DGND</text>
<text x="99.5" y="117.2">NO-POP</text>
<text x="105" y="119">OPTIONAL</text>
<text x="134.7" y="114.7">BECLKIN</text>
<text x="135.6" y="117.9">TMS320C6416TGLZ</text>
<text x="157.4" y="114.7">EMU9</text>
<text x="179.4" y="114.5">DSP_EMU9 (13)</text>
<text x="200.5" y="116">AS POSSIBLE.</text>
<text x="237.5" y="119">DGND</text>
<text x="240.2" y="115.3" transform="rotate(-90 240.2 115.3)">3</text>
<text x="29.2" y="120.8">C500</text>
<text x="34.6" y="124.4">NO-POP</text>
<text x="35.5" y="122.6">DGND</text>
<text x="46.3" y="124.6">Y500</text>
<text x="52.6" y="124.4">NO-POP</text>
<text x="53.6" y="122.6">DGND</text>
<text x="63.5" y="120.8">C501</text>
<text x="65.3" y="124.4">JP500</text>
<text x="72.4" y="125.5">B</text>
<text x="73.3" y="123.2" transform="rotate(-90 73.3 123.2)">A</text>
<text x="75.6" y="124.7">2</text>
<text x="84.8" y="124.7">2</text>
<text x="87.8" y="125.5">B</text>
<text x="89.5" y="123.2" transform="rotate(-90 89.5 123.2)">A</text>
<text x="92.3" y="124.4">JP501</text>
<text x="157.6" y="124.4">AECLKIN</text>
<text x="200.5" y="120.8">3-PIN SMT JUMPERS ACCEPT 603</text>
<text x="200.5" y="123">RESISTORS.</text>
<text x="3.4" y="127.1">(2) DSP_PLL_CLK</text>
<text x="47.3" y="129.9">NO-POP</text>
<text x="63.5" y="129.8">NOT USED</text>
<text x="65.3" y="126.2">JPSMT</text>
<text x="72.4" y="131.5" transform="rotate(-90 72.4 131.5)">3</text>
<text x="73.3" y="127.5" transform="rotate(-90 73.3 127.5)">C</text>
<text x="88.7" y="131.5" transform="rotate(-90 88.7 131.5)">3</text>
<text x="89.5" y="127.5" transform="rotate(-90 89.5 127.5)">C</text>
<text x="90.5" y="129.8">NOT USED</text>
<text x="92.3" y="126.2">JPSMT</text>
<text x="4" y="133.4">3.3V</text>
<text x="9.4" y="137">L5</text>
<text x="37.9" y="135.6">1</text>
<text x="40.9" y="136.3">X1/CLK</text>
<text x="41.3" y="132.7">U500</text>
<text x="51.6" y="136.3">X2</text>
<text x="55.7" y="135.6">8</text>
<text x="69.8" y="137">DGND</text>
<text x="97.7" y="133.4">MUST DRIVE 1/0/Z, Z FOR</text>
<text x="97.7" y="135.6">OPEN</text>
<text x="132" y="137">SEE OPTIONS PAGE FOR INPUT CLOCK INFORMATION</text>
<text x="220.4" y="133.4">MUST DRIVE 1/0/Z, Z FOR</text>
<text x="220.4" y="135.6">OPEN</text>
<text x="9.4" y="142.5">Ferrite Chip</text>
<text x="22" y="140.6">C114</text>
<text x="22" y="142.5">0.1</text>
<text x="29.2" y="140.6">C113</text>
<text x="29.2" y="142.5">0.01</text>
<text x="37.9" y="139.2">2</text>
<text x="37.9" y="142.8">3</text>
<text x="40.9" y="139.9">VDD</text>
<text x="40.9" y="143.5">GND</text>
<text x="51.6" y="143.5">S0</text>
<text x="51.6" y="139.9">S1</text>
<text x="55.7" y="142.8">6</text>
<text x="55.7" y="139.2">7</text>
<text x="85.5" y="143.4">DSPPLL_S0</text>
<text x="85.5" y="139.8">DSPPLL_S1</text>
<text x="95.8" y="143.4">(2)</text>
<text x="95.8" y="139.8">(2)</text>
<text x="206.1" y="143.4">(2) EMIF_PLL_S1</text>
<text x="37.9" y="146.4">4</text>
<text x="40.9" y="147.2">REF</text>
<text x="50.5" y="147.2">CLK</text>
<text x="55.7" y="146.4">5</text>
<text x="92.3" y="146.1">R50</text>
<text x="103.1" y="146.1">33</text>
<text x="108.4" y="146.1">DSP_CORE_CLK</text>
<text x="155.5" y="146.1">3.3V</text>
<text x="159.1" y="147.9">JP502</text>
<text x="206.1" y="147">(2) EMIF_PLL_S0</text>
<text x="24.7" y="151.5">DGND</text>
<text x="41.5" y="150.4">ICS512</text>
<text x="129.3" y="156">(2) SPARE_ENABLE</text>
<text x="153.3" y="155.4">2</text>
<text x="157.2" y="150.6" transform="rotate(-90 157.2 150.6)">1</text>
<text x="158" y="153.8" transform="rotate(-90 158 153.8)">A</text>
<text x="159.1" y="151.5">JPSMT</text>
<text x="160.8" y="155.1">NOT USED</text>
<text x="156.4" y="156.2">B</text>
<text x="158" y="158.2" transform="rotate(-90 158 158.2)">C</text>
<text x="205.9" y="160.5">Title</text>
<text x="154.5" y="165.9">DGND</text>
<text x="157.2" y="162.2" transform="rotate(-90 157.2 162.2)">3</text>
<text x="205.9" y="165.9">Size</text>
<text x="207.7" y="167.7">B</text>
<text x="213.2" y="165.9">Document Number</text>
<text x="265.4" y="165.9">Rev</text>
<text x="267.6" y="167.7">A</text>
<text x="205.9" y="171.3">Date:</text>
<text x="215.3" y="171.3">Wednesday, November 10, 2004</text>
<text x="242" y="171.3">Sheet</text>
<text x="251" y="171.3">4</text>
<text x="256.4" y="171.3">of</text>
<text x="261.8" y="171.3">15</text>
</g>
</svg>
